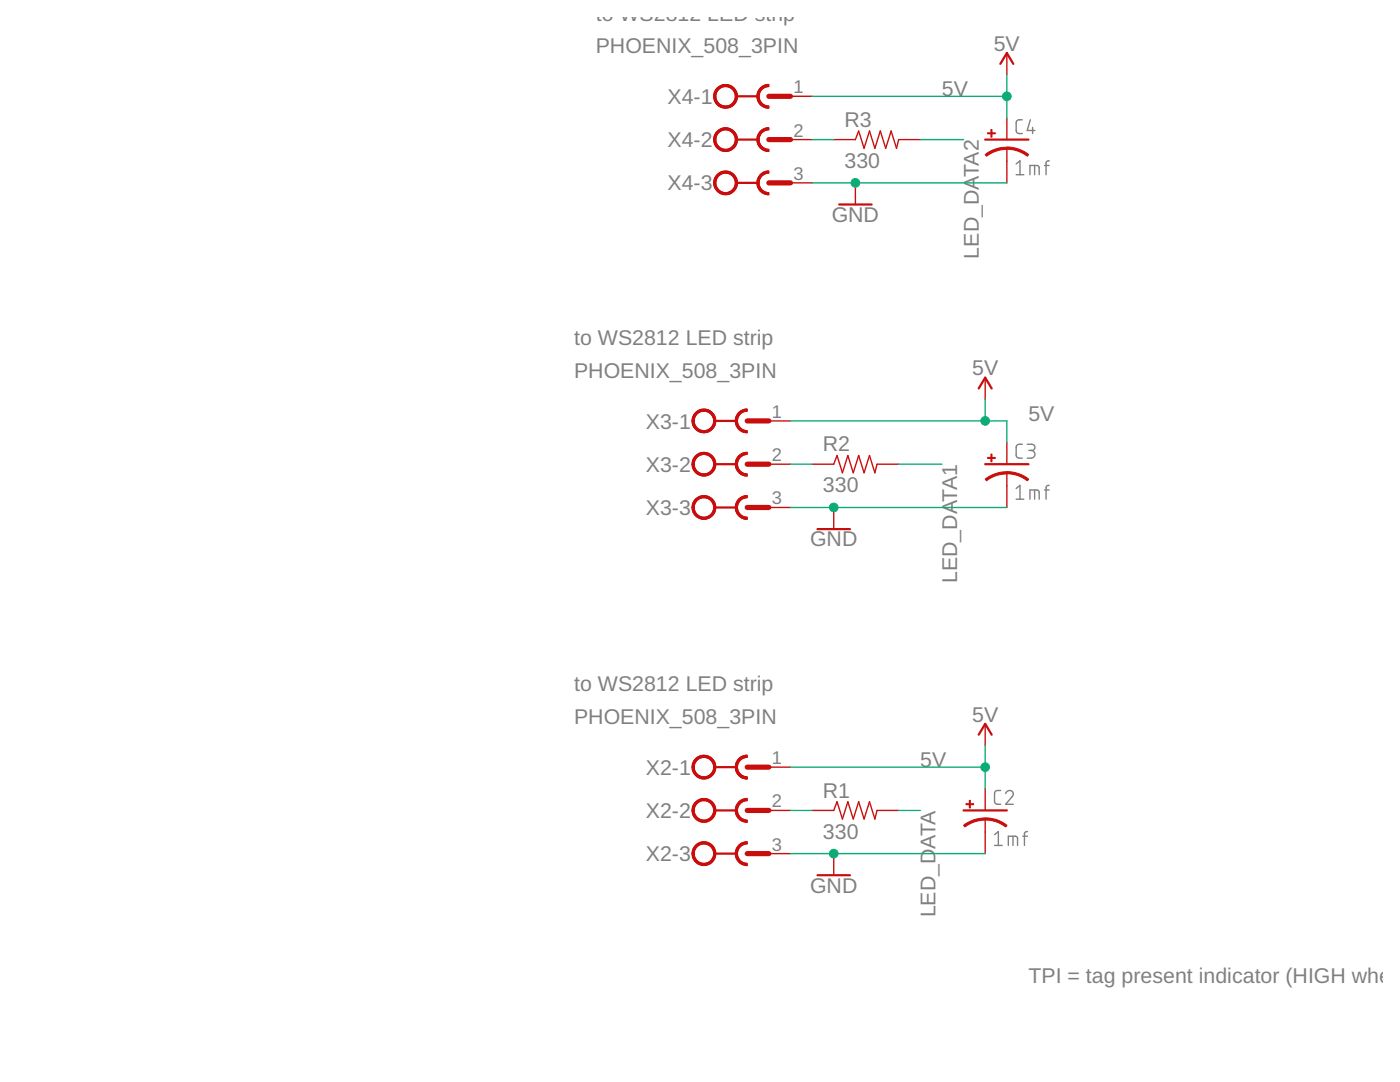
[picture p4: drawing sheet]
<svg xmlns="http://www.w3.org/2000/svg" width="279mm" height="216mm" viewBox="0 0 279 216" stroke-linecap="round" stroke-linejoin="round" font-family="sans-serif">
<g fill="none" stroke="#808080" stroke-width=".28">
<path d="M202.8 32.7l.8-.6v2.8M202.8 34.9h1.5M204 23.9a1.08 1.08 0 0 0-1.1 .2l-.1 2.1 .4 .4h.8M205.5 34.9v-1.9h1.4l.4 .1 .1 .4v1.4M205.6 23.9l-.6 2.1h1.5M206.1 25.4v1.2M206.5 33v1.9M208.4 33h1M209.4 32.1h-.4l-.2 .3v2.5M202.8 97.5l.8-.6v2.7M202.8 99.6h1.5M204 88.6a1.13 1.13 0 0 0-1.1 .3l-.1 .4 .1 1.9a1.13 1.13 0 0 0 1.1 .2"/>
<path d="M205 88.6h.9a.61 .61 0 0 1 .6 .7 .61 .61 0 0 1-.6 .6h-.6M205.5 99.6v-1.8h1.4l.4 .1 .1 .3v1.4M205.8 89.9a.77 .77 0 0 1 .7 .7 .77 .77 0 0 1-.7 .8h-.8M206.5 97.8v1.8M208.4 97.8h1M209.4 96.9h-.4l-.2 .2v2.5M199.7 157.7l-.8 .1-.3 .2-.1 .3 .1 1.9 .3 .3h.8M200.7 158.3a.75 .75 0 0 1 1.1-.5 .75 .75 0 0 1 .2 1.2l-1.3 1.5h1.5M198.5 166.5l.7-.6v2.8M198.5 168.7h1.5M201.2 168.7v-1.8h1.4l.3 .1 .2 .3v1.4M202.2 166.9v1.8"/>
<path d="M204.1 166.9h1M205.1 165.9l-.4 .1-.2 .2-.1 2.5"/>
</g>
<g fill="#c90d0c" stroke="#c90d0c" stroke-width=".2">
<path d="M138.8 151.4a2.37 2.37 0 0 1 3.7 .5 2.37 2.37 0 0 1-1.4 3.5 2.37 2.37 0 0 1-3-2.3h.4a1.94 1.94 0 0 1 2.8-1.8 1.94 1.94 0 0 1 .4 3.3 1.94 1.94 0 0 1-3.1-1.2l-.1-.3h-.4a2.3 2.3 0 0 1 .7-1.7z" fill-rule="evenodd"/>
<path d="M138.8 151.4a2.37 2.37 0 0 1 3.7 .5 2.37 2.37 0 0 1-1.4 3.5 2.37 2.37 0 0 1-3-2.3h.4a1.94 1.94 0 0 1 2.8-1.8 1.94 1.94 0 0 1 .4 3.3 1.94 1.94 0 0 1-3.1-1.2l-.1-.3h-.4a2.3 2.3 0 0 1 .7-1.7z" fill-rule="evenodd"/>
<path d="M146.7 153.1h.5a1.95 1.95 0 0 0 1.9 1.9v.4a2.35 2.35 0 0 1-2.4-2.3z" fill-rule="evenodd"/>
<path d="M147.4 151.4a2.26 2.26 0 0 1 1.7-.7v.4a1.95 1.95 0 0 0-1.9 2h-.5v-.2l.3-.8z" fill-rule="evenodd"/>
<path d="M147.4 151.4a2.26 2.26 0 0 1 1.7-.7v.4a1.94 1.94 0 0 0-1.9 2 1.94 1.94 0 0 0 1.9 1.9v.4a2.39 2.39 0 0 1-2.2-1.4 2.39 2.39 0 0 1 .5-2.6z" fill-rule="evenodd"/>
<path d="M138.8 160a2.37 2.37 0 0 1 3.7 .5 2.37 2.37 0 0 1-1.4 3.5 2.37 2.37 0 0 1-3-2.3h.4a1.94 1.94 0 0 1 2.8-1.8 1.94 1.94 0 0 1 .4 3.3 1.94 1.94 0 0 1-3.1-1.1l-.1-.4h-.4a2.3 2.3 0 0 1 .7-1.7z" fill-rule="evenodd"/>
<path d="M138.8 160a2.37 2.37 0 0 1 3.7 .5 2.37 2.37 0 0 1-1.4 3.5 2.37 2.37 0 0 1-3-2.3h.4a1.94 1.94 0 0 1 2.8-1.8 1.94 1.94 0 0 1 .4 3.3 1.94 1.94 0 0 1-3.1-1.1l-.1-.4h-.4a2.3 2.3 0 0 1 .7-1.7z" fill-rule="evenodd"/>
<path d="M146.7 161.7h.5a1.95 1.95 0 0 0 1.9 1.9v.5a2.35 2.35 0 0 1-2.4-2.4z" fill-rule="evenodd"/>
<path d="M147.4 160a2.26 2.26 0 0 1 1.7-.7v.5a1.95 1.95 0 0 0-1.9 1.9h-.5v-.2l.3-.8z" fill-rule="evenodd"/>
<path d="M147.4 160a2.26 2.26 0 0 1 1.7-.7v.5a1.94 1.94 0 0 0-1.9 1.9 1.94 1.94 0 0 0 1.9 1.9v.5a2.39 2.39 0 0 1-2.2-1.5 2.39 2.39 0 0 1 .5-2.6z" fill-rule="evenodd"/>
<path d="M138.8 168.7a2.37 2.37 0 0 1 3.7 .5 2.37 2.37 0 0 1-1.4 3.4 2.37 2.37 0 0 1-3-2.3h.4a1.94 1.94 0 0 1 2.8-1.7 1.94 1.94 0 0 1 .4 3.2 1.94 1.94 0 0 1-3.1-1.1l-.1-.4h-.4a2.29 2.29 0 0 1 .7-1.6z" fill-rule="evenodd"/>
<path d="M138.8 168.7a2.37 2.37 0 0 1 3.7 .5 2.37 2.37 0 0 1-1.4 3.4 2.37 2.37 0 0 1-3-2.3h.4a1.94 1.94 0 0 1 2.8-1.7 1.94 1.94 0 0 1 .4 3.2 1.94 1.94 0 0 1-3.1-1.1l-.1-.4h-.4a2.29 2.29 0 0 1 .7-1.6z" fill-rule="evenodd"/>
<path d="M146.7 170.3h.5a1.95 1.95 0 0 0 1.9 2v.4a2.35 2.35 0 0 1-2.4-2.4z" fill-rule="evenodd"/>
<path d="M147.4 168.7a2.26 2.26 0 0 1 1.7-.7v.4a1.95 1.95 0 0 0-1.9 1.9h-.5l.1-.6z" fill-rule="evenodd"/>
<path d="M147.4 168.7a2.26 2.26 0 0 1 1.7-.7v.4a1.94 1.94 0 0 0-1.9 1.9 1.94 1.94 0 0 0 1.9 2v.4a2.39 2.39 0 0 1-2.2-1.4 2.39 2.39 0 0 1 .5-2.6z" fill-rule="evenodd"/>
<path d="M196.6 163.2a6.8 6.8 0 0 1 4.4 1.5l-.3 .3a6.8 6.8 0 0 0-4.1-1.4z" fill-rule="evenodd"/>
<path d="M192.3 164.7a6.8 6.8 0 0 1 4.3-1.5v.4a6.8 6.8 0 0 0-4 1.4z" fill-rule="evenodd"/>
<path d="M138.8 82.3a2.37 2.37 0 0 1 3.7 .5 2.37 2.37 0 0 1-1.4 3.5 2.37 2.37 0 0 1-3-2.3h.4a1.94 1.94 0 0 1 2.8-1.8 1.94 1.94 0 0 1 .4 3.3 1.94 1.94 0 0 1-3.1-1.1l-.1-.4h-.4a2.21 2.21 0 0 1 .7-1.7z" fill-rule="evenodd"/>
<path d="M138.8 82.3a2.37 2.37 0 0 1 3.7 .5 2.37 2.37 0 0 1-1.4 3.5 2.37 2.37 0 0 1-3-2.3h.4a1.94 1.94 0 0 1 2.8-1.8 1.94 1.94 0 0 1 .4 3.3 1.94 1.94 0 0 1-3.1-1.1l-.1-.4h-.4a2.21 2.21 0 0 1 .7-1.7z" fill-rule="evenodd"/>
<path d="M146.7 84h.5a1.95 1.95 0 0 0 1.9 1.9v.5a2.31 2.31 0 0 1-2.4-2.4z" fill-rule="evenodd"/>
<path d="M147.4 82.3l.7-.5 .8-.2h.2v.4a1.95 1.95 0 0 0-1.9 2h-.5v-.2l.3-.8z" fill-rule="evenodd"/>
<path d="M147.4 82.3l.7-.5 .8-.2h.2v.4a1.95 1.95 0 0 0-1.9 2 1.95 1.95 0 0 0 1.9 1.9v.5a2.39 2.39 0 0 1-2.2-1.5 2.39 2.39 0 0 1 .5-2.6z" fill-rule="evenodd"/>
<path d="M138.8 91a2.37 2.37 0 0 1 3.7 .5 2.37 2.37 0 0 1-1.4 3.4 2.37 2.37 0 0 1-3-2.3h.4a1.94 1.94 0 0 1 2.8-1.8 1.94 1.94 0 0 1 .4 3.3 1.94 1.94 0 0 1-3.1-1.1l-.1-.4h-.4a2.21 2.21 0 0 1 .7-1.6z" fill-rule="evenodd"/>
<path d="M138.8 91a2.37 2.37 0 0 1 3.7 .5 2.37 2.37 0 0 1-1.4 3.4 2.37 2.37 0 0 1-3-2.3h.4a1.94 1.94 0 0 1 2.8-1.8 1.94 1.94 0 0 1 .4 3.3 1.94 1.94 0 0 1-3.1-1.1l-.1-.4h-.4a2.21 2.21 0 0 1 .7-1.6z" fill-rule="evenodd"/>
<path d="M146.7 92.6h.5a1.95 1.95 0 0 0 1.9 2v.4a2.35 2.35 0 0 1-2.4-2.4z" fill-rule="evenodd"/>
<path d="M147.4 90.9l.7-.4 .8-.2h.2v.4a1.95 1.95 0 0 0-1.9 1.9h-.5v-.2l.3-.8z" fill-rule="evenodd"/>
<path d="M147.4 90.9l.7-.4 .8-.2h.2v.4a1.95 1.95 0 0 0-1.9 1.9 1.95 1.95 0 0 0 1.9 2v.4a2.39 2.39 0 0 1-2.2-1.5 2.39 2.39 0 0 1 .5-2.6z" fill-rule="evenodd"/>
<path d="M138.8 99.6a2.38 2.38 0 0 1 3.8 .5 2.38 2.38 0 0 1-1.5 3.4 2.38 2.38 0 0 1-3-2.2h.4a1.94 1.94 0 0 1 2.8-1.8 1.94 1.94 0 0 1 .4 3.3 1.94 1.94 0 0 1-3.1-1.2l-.1-.3h-.4a2.3 2.3 0 0 1 .7-1.7z" fill-rule="evenodd"/>
<path d="M138.8 99.6a2.38 2.38 0 0 1 3.8 .5 2.38 2.38 0 0 1-1.5 3.4 2.38 2.38 0 0 1-3-2.2h.4a1.94 1.94 0 0 1 2.8-1.8 1.94 1.94 0 0 1 .4 3.3 1.94 1.94 0 0 1-3.1-1.2l-.1-.3h-.4a2.3 2.3 0 0 1 .7-1.7z" fill-rule="evenodd"/>
<path d="M146.7 101.3h.5a1.95 1.95 0 0 0 1.9 1.9v.4a2.35 2.35 0 0 1-2.4-2.3z" fill-rule="evenodd"/>
<path d="M147.4 99.6l.7-.5 .8-.2h.2v.4a1.95 1.95 0 0 0-1.9 2h-.5v-.3l.3-.8z" fill-rule="evenodd"/>
<path d="M147.4 99.6l.7-.5 .8-.2h.2v.4a1.95 1.95 0 0 0-1.9 2 1.95 1.95 0 0 0 1.9 1.9v.4a2.39 2.39 0 0 1-2.2-1.4 2.39 2.39 0 0 1 .5-2.6z" fill-rule="evenodd"/>
<path d="M200.9 94.1a7 7 0 0 1 4.4 1.5l-.3 .3a6.5 6.5 0 0 0-4.1-1.4z" fill-rule="evenodd"/>
<path d="M196.6 95.6a7.2 7.2 0 0 1 4.3-1.5v.5a6.5 6.5 0 0 0-4 1.3z" fill-rule="evenodd"/>
<path d="M143.1 17.5a2.37 2.37 0 0 1 3.8 .5 2.37 2.37 0 0 1-1.5 3.5 2.37 2.37 0 0 1-3-2.3h.5a1.94 1.94 0 0 1 2.7-1.8 1.94 1.94 0 0 1 .4 3.3 1.94 1.94 0 0 1-3.1-1.1v-.4h-.5a2.21 2.21 0 0 1 .7-1.7z" fill-rule="evenodd"/>
<path d="M143.1 17.5a2.37 2.37 0 0 1 3.8 .5 2.37 2.37 0 0 1-1.5 3.5 2.37 2.37 0 0 1-3-2.3h.5a1.94 1.94 0 0 1 2.7-1.8 1.94 1.94 0 0 1 .4 3.3 1.94 1.94 0 0 1-3.1-1.1v-.4h-.5a2.21 2.21 0 0 1 .7-1.7z" fill-rule="evenodd"/>
<path d="M151.1 19.2h.4a1.95 1.95 0 0 0 1.9 2v.4a2.31 2.31 0 0 1-2.3-2.4z" fill-rule="evenodd"/>
<path d="M151.7 17.5a2.26 2.26 0 0 1 1.7-.7v.5a1.95 1.95 0 0 0-1.9 1.9h-.4v-.2l.2-.8z" fill-rule="evenodd"/>
<path d="M151.7 17.5a2.26 2.26 0 0 1 1.7-.7v.5a1.95 1.95 0 0 0-1.9 1.9 1.95 1.95 0 0 0 1.9 2v.4a2.37 2.37 0 0 1-2.2-1.5 2.37 2.37 0 0 1 .5-2.6z" fill-rule="evenodd"/>
<path d="M143.1 26.2a2.37 2.37 0 0 1 3.8 .5 2.37 2.37 0 0 1-1.5 3.5 2.37 2.37 0 0 1-3-2.3h.5a1.94 1.94 0 0 1 2.7-1.8 1.94 1.94 0 0 1 .4 3.3 1.94 1.94 0 0 1-3.1-1.2v-.3h-.5a2.21 2.21 0 0 1 .7-1.7z" fill-rule="evenodd"/>
<path d="M143.1 26.2a2.37 2.37 0 0 1 3.8 .5 2.37 2.37 0 0 1-1.5 3.5 2.37 2.37 0 0 1-3-2.3h.5a1.94 1.94 0 0 1 2.7-1.8 1.94 1.94 0 0 1 .4 3.3 1.94 1.94 0 0 1-3.1-1.2v-.3h-.5a2.21 2.21 0 0 1 .7-1.7z" fill-rule="evenodd"/>
<path d="M151.1 27.9h.4a1.95 1.95 0 0 0 1.9 1.9v.4a2.31 2.31 0 0 1-2.3-2.3z" fill-rule="evenodd"/>
<path d="M151.7 26.2a2.26 2.26 0 0 1 1.7-.7v.4a1.95 1.95 0 0 0-1.9 2h-.4v-.3l.2-.7z" fill-rule="evenodd"/>
<path d="M151.7 26.2a2.26 2.26 0 0 1 1.7-.7v.4a1.95 1.95 0 0 0-1.9 2 1.95 1.95 0 0 0 1.9 1.9v.4a2.37 2.37 0 0 1-2.2-1.4 2.37 2.37 0 0 1 .5-2.6z" fill-rule="evenodd"/>
<path d="M143.1 34.8a2.37 2.37 0 0 1 3.8 .5 2.37 2.37 0 0 1-1.5 3.5 2.37 2.37 0 0 1-3-2.3h.5a1.94 1.94 0 0 1 2.7-1.8 1.94 1.94 0 0 1 .4 3.3 1.94 1.94 0 0 1-3.1-1.1v-.4h-.5a2.21 2.21 0 0 1 .7-1.7z" fill-rule="evenodd"/>
<path d="M143.1 34.8a2.37 2.37 0 0 1 3.8 .5 2.37 2.37 0 0 1-1.5 3.5 2.37 2.37 0 0 1-3-2.3h.5a1.94 1.94 0 0 1 2.7-1.8 1.94 1.94 0 0 1 .4 3.3 1.94 1.94 0 0 1-3.1-1.1v-.4h-.5a2.21 2.21 0 0 1 .7-1.7z" fill-rule="evenodd"/>
<path d="M151.1 36.5h.4a1.95 1.95 0 0 0 1.9 1.9v.5a2.31 2.31 0 0 1-2.3-2.4z" fill-rule="evenodd"/>
<path d="M151.7 34.8a2.26 2.26 0 0 1 1.7-.7v.4a1.95 1.95 0 0 0-1.9 2h-.4v-.2l.2-.8z" fill-rule="evenodd"/>
<path d="M151.7 34.8a2.26 2.26 0 0 1 1.7-.7v.4a1.95 1.95 0 0 0-1.9 2 1.95 1.95 0 0 0 1.9 1.9v.5a2.37 2.37 0 0 1-2.2-1.5 2.37 2.37 0 0 1 .5-2.6z" fill-rule="evenodd"/>
<path d="M200.9 29.3a7 7 0 0 1 4.4 1.5l-.3 .4a6.7 6.7 0 0 0-4.1-1.4z" fill-rule="evenodd"/>
<path d="M196.6 30.8a6.8 6.8 0 0 1 4.3-1.4v.4a6.8 6.8 0 0 0-4 1.4z" fill-rule="evenodd"/>
</g>
<g fill="none" stroke="#c90d0c" stroke-width=".44">
<path d="M147 19.2h4.3M199.6 12.7l1.3-2.1 1.3 2.1M147 27.9h4.3M147 36.5h4.3M196.6 27.9h8.7M167.5 40.8h6.4M195.3 77.5l1.3-2.1 1.3 2.1M142.6 84h4.4M142.6 92.6h4.4M196.6 92.6h8.7M142.6 101.3h4.4M163.2 105.6h6.4"/>
<path d="M142.6 153.1h4.4M195.3 146.6l1.3-2.2 1.3 2.2M142.6 161.7h4.4M142.6 170.3h4.4M163.2 174.6h6.4M192.3 161.7h8.6"/>
</g>
<path d="M153.4 19.2h4.4M153.4 27.9h4.4M153.4 36.5h4.4M149.1 84h4.3M149.1 92.6h4.3M149.1 101.3h4.3M149.1 153.1h4.3M149.1 161.7h4.3M149.1 170.3h4.3" fill="none" stroke="#c90d0c" stroke-width="1"/>
<g fill="none" stroke="#c90d0c" stroke-width=".28">
<path d="M157.8 19.2h4.3M200.9 10.6v4.3M157.8 27.9h4.3M157.8 36.5h4.3M166.4 27.9h4.3l.7-1.8 1 3.5 1.1-3.5 1.1 3.5 1.1-3.5 1.1 3.5 1-3.5 1.1 3.5 .4-1.7h4.4M170.7 36.5v4.3M200.9 23.5v4.4M201 29.6l-.1 6.9M196.6 75.4v4.3M153.4 84h4.4M153.4 92.6h4.4M162.1 92.6h4.3l.6-1.7 1.1 3.4 1.1-3.4 1.1 3.4 1.1-3.4 1 3.4 1.1-3.4 1.1 3.4 .4-1.7h4.3"/>
<path d="M200.9 88.3v4.3M201 94.4l-.1 6.9M153.4 101.3h4.4M166.4 101.3v4.3M153.4 153.1h4.4M196.6 144.4v4.4M196.6 157.4v4.3M153.4 161.7h4.4M153.4 170.3h4.4M162.1 161.7h4.3l.6-1.7 1.1 3.4 1.1-3.4 1.1 3.4 1.1-3.4 1 3.4 1.1-3.4 1.1 3.4 .4-1.7h4.3M166.4 170.3v4.3M196.6 163.4v6.9"/>
<path d="M196.6 163.4h.1"/>
</g>
<g fill="#c90d0c" stroke="#c90d0c" stroke-width=".2">
<path d="M192.8 160.4h1.5v.2h-1.5z"/>
<path d="M193.4 159.7h.3v1.5h-.3z"/>
<path d="M197.1 91.3h1.5v.2h-1.5z"/>
<path d="M197.8 90.6h.2v1.5h-.2z"/>
<path d="M197.1 26.5h1.5v.2h-1.5z"/>
<path d="M197.8 25.8h.2v1.6h-.2z"/>
</g>
<g fill="none" stroke="#0dab76" stroke-width=".28">
<path d="M162.1 19.2h38.8M200.9 14.9v8.6M162.1 36.5h38.8M162.1 27.9h4.3M183.7 27.9h8.6M196.6 79.7v4.3M157.8 84h43.1v4.3M157.8 92.6h4.3M179.3 92.6h8.7M157.8 101.3h43.1M157.8 153.1h38.8M196.6 148.8v8.6"/>
<path d="M157.8 170.3h38.8M157.8 161.7h4.3M179.3 161.7h4.4"/>
</g>
<g fill="#0dab76" stroke="#0dab76" stroke-width=".2">
<circle cx="166.4" cy="170.3" r=".87"/>
<circle cx="166.4" cy="101.3" r=".87"/>
<circle cx="170.7" cy="36.5" r=".87"/>
<circle cx="196.6" cy="153.1" r=".87"/>
<circle cx="196.6" cy="84" r=".87"/>
<circle cx="200.9" cy="19.2" r=".87"/>
</g>
<g font-size="4.3" fill="#808080">
<text x="118.9" y="4.1">to WS2812 LED strip</text>
<text x="118.9" y="10.6">PHOENIX_508_3PIN</text>
<text x="198.3" y="10.2">5V</text>
<text x="133.2" y="20.7">X4-1</text>
<text x="188" y="19.2">5V</text>
<text x="133.2" y="29.4">X4-2</text>
<text x="168.5" y="25.3">R3</text>
<text x="168.5" y="33.5">330</text>
<text x="133.2" y="38">X4-3</text>
<text x="166" y="44.3">GND</text>
<text x="195.3" y="51.6" transform="rotate(-90 195.3 51.6)">LED_DATA2</text>
<text x="114.6" y="68.9">to WS2812 LED strip</text>
<text x="114.6" y="75.4">PHOENIX_508_3PIN</text>
<text x="194" y="74.9">5V</text>
<text x="205.2" y="84">5V</text>
<text x="128.9" y="85.5">X3-1</text>
<text x="128.9" y="94.1">X3-2</text>
<text x="164.2" y="90.1">R2</text>
<text x="164.2" y="98.2">330</text>
<text x="128.9" y="102.8">X3-3</text>
<text x="161.7" y="109">GND</text>
<text x="191" y="116.3" transform="rotate(-90 191 116.3)">LED_DATA1</text>
<text x="114.6" y="138">to WS2812 LED strip</text>
<text x="114.6" y="144.4">PHOENIX_508_3PIN</text>
<text x="194" y="144">5V</text>
<text x="128.9" y="154.6">X2-1</text>
<text x="183.7" y="153.1">5V</text>
<text x="164.2" y="159.2">R1</text>
<text x="128.9" y="163.2">X2-2</text>
<text x="164.2" y="167.3">330</text>
<text x="128.9" y="171.9">X2-3</text>
<text x="186.7" y="169.3" transform="rotate(-90 186.7 169.3)">ATA</text>
<text x="161.7" y="178.1">GND</text>
<text x="186.7" y="183.1" transform="rotate(-90 186.7 183.1)">LED_D</text>
<text x="205.2" y="196.2">TPI = tag present indicator (HIGH when</text>
</g>
<g font-size="3.7" fill="#808080">
<text x="158.4" y="18.6">1</text>
<text x="158.4" y="27.3">2</text>
<text x="158.4" y="35.9">3</text>
<text x="154" y="83.4">1</text>
<text x="154" y="92">2</text>
<text x="154" y="100.7">3</text>
<text x="154" y="152.5">1</text>
<text x="154" y="161.1">2</text>
<text x="154" y="169.7">3</text>
</g>
</svg>
